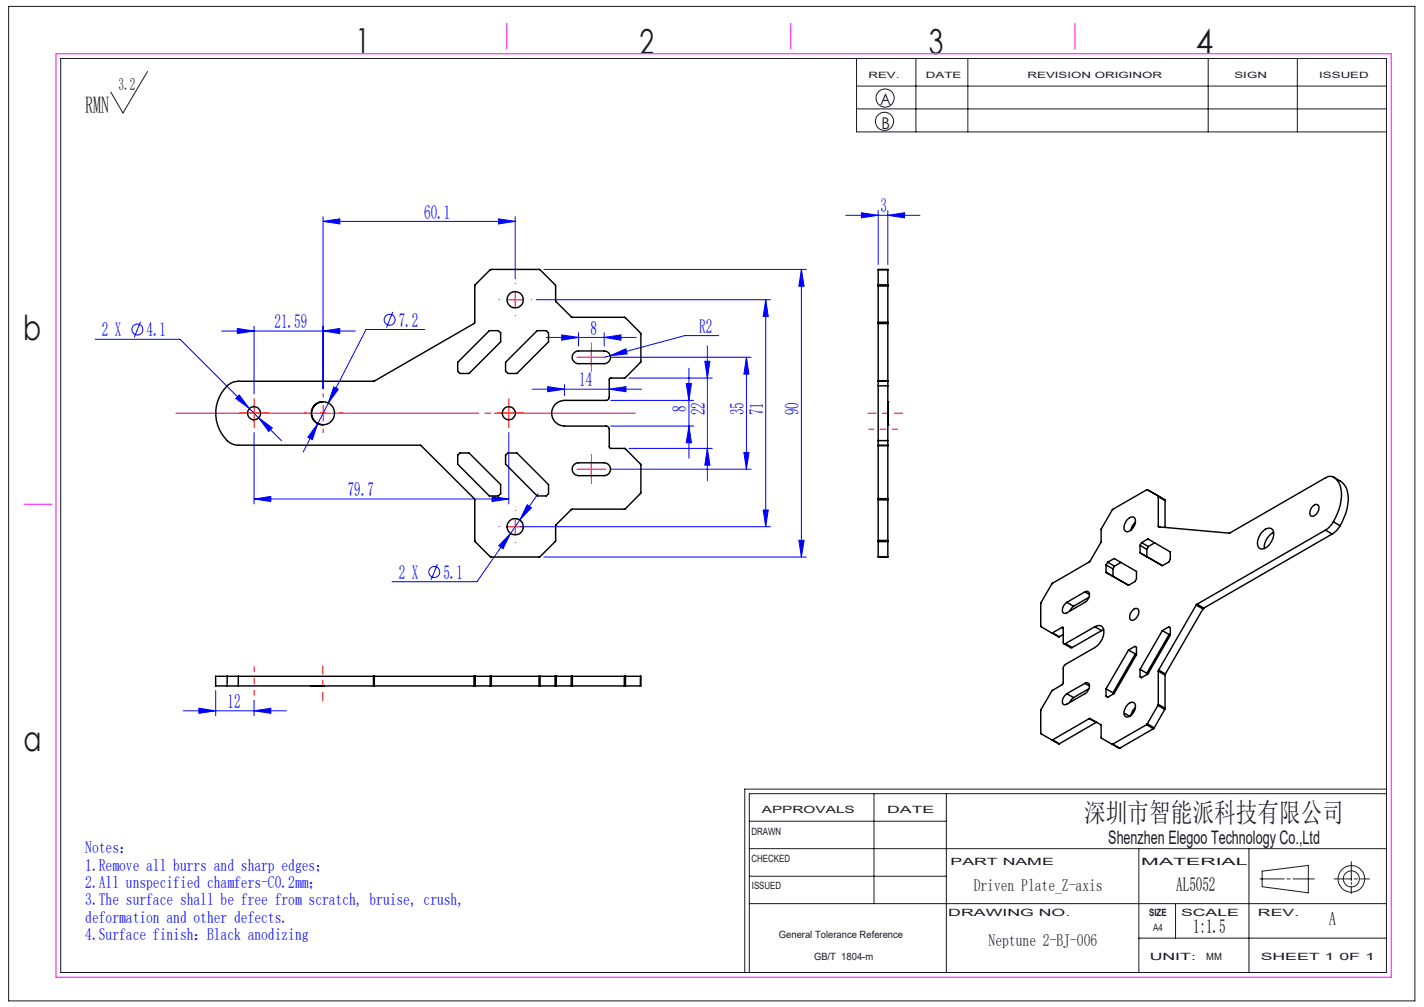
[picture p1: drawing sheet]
<svg xmlns="http://www.w3.org/2000/svg" width="297mm" height="210mm" viewBox="0 0 297 210" stroke-linecap="round" stroke-linejoin="round" font-family="sans-serif">
<g fill="none" stroke="#00f" stroke-width=".21">
<path d="M67.4 46.2l3.5-.6v1.1zM67.4 45.2v35.9M67.4 46.2h40.1M104 45.6l3.5 .6-3.5 .5zM107.5 45.2v12.9M113.4 56.2h54.8M167.1 56.2v60M167.1 56.2l.6 3.5h-1.1zM176.4 44.9h15.5M179.7 44.4l3.5 .5-3.5 .5zM183.2 43.9v11.3M185.2 44.9l3.5-.5v1z"/>
<path d="M185.2 43.9v11.3M19.9 70.8h17.7l14.4 14.4M29.3 67.1l-1.3 3.2M46.2 69h27.9M49.5 68.5l3.5 .5-3.5 .6zM53 68v14.2M67.4 69l3.5-.5v1.1zM81.9 65l-1.3 3.3M88.6 68.7h-12.3l-10 19.6M111.8 62.5h48.9M113.9 70.4h18.8M117.2 69.8l3.4 .6-3.4 .5z"/>
<path d="M120.6 69.4v2.8M126 70.4l3.5-.6v1.1zM126 69.4v2.8M127.3 74.2l3.2-1.5 .3 1.1zM127.3 74.2l-1.3 .3M127.3 74.5h29.4M131.2 78.8h17.4M143.7 76.8v18.8M147 75.3h1.1l-.6 3.5zM147.5 72.1v28.2M149.9 70h-7.1l-15.5 4.2M155.7 74.5v23.4"/>
<path d="M155.7 74.5l.5 3.5h-1zM159.7 62.5v47.3M159.7 62.5l.5 3.5h-1zM49.2 83.1l.7-.7 2.1 2.8zM52 85.2l6.7 6.7M53 90.2v14.9M53.9 87.1l2.9 2.1-.7 .8zM65.5 87.7l.9 .7M66.3 88.3l-1.1 3.4-1-.5zM66.3 88.3l-3.1 6M69.6 80.7l1 .5-2.1 2.9zM106.1 90.2v14.9"/>
<path d="M111 81.2h22.8M114.2 80.6l3.5 .6-3.5 .5zM117.7 80.2v2.3M127.1 81.2l3.5-.6v1.1zM127.3 97.9h29.4M127.4 83.5h17.3M127.4 88.9h17.3M131.2 93.5h17.4M143.1 80h1.1l-.5 3.5zM143.7 88.9l.5 3.4h-1.1zM147.5 93.5l.6 3.5h-1.1zM155.2 94.4h1l-.5 3.5z"/>
<path d="M53 104.1l3.5-.6v1.1zM53 104.1h53.1M91.2 117.6l-1.3 3.3M102.6 103.5l3.5 .6-3.5 .5zM106.5 111.3l-1.6 3.1-.9-.6zM106.5 111.3l-7 10h-17.7M107.6 108.2a1.71 1.71 0 0 1 1.3 .8M108.4 108.4l-1.9 2.9M108.4 109.8h52.3M110 105.3l.8 .6-2.4 2.5zM112.3 102.9l-3.9 5.5M113.4 116.2h54.8"/>
<path d="M159.2 106.4h1l-.5 3.4zM166.6 112.7h1.1l-.6 3.5zM38.2 148.2h21.5M41.5 147.7l3.5 .5-3.5 .6zM45 144v5.3M53 148.2l3.5-.5v1.1zM53 146v3.3"/>
<circle cx="28.6" cy="68.7" r="1.13"/>
<circle cx="81.3" cy="66.7" r="1.15"/>
<circle cx="90.6" cy="119.3" r="1.15"/>
</g>
<g fill="none" stroke="#191924" stroke-width=".21">
<path d="M1.8 1.3h293.3v207.4h-293.3zM12.7 12.2h276.5v190.6h-276.5zM30.8 14.9l-5.2 8.7-2.5-4.4M178.6 12.2v15.3h110.6M178.6 17.9h110.6M191 12.2v15.3M201.9 12.2v15.3M252 12.2v15.3M270.6 12.2v15.3M178.6 22.7h110.6M156.3 177h132.9M156.3 171.3h41.1"/>
<path d="M182.3 165.5v22.9M197.4 165.5v37.3M237.5 177v25.8M260.5 177v25.8M281.8 179.7v4M289.2 165.5h-132.9v37.3M289.2 164.6h-133.9v38.2M156.3 188.4h132.9M156.3 182.7h41.1M237.5 195.6h51.7M245.2 188.4v7.2M262.8 183.3h5"/>
<path d="M263.2 181.7l9.7-1.2v5.7l-9.7-1.3zM268.4 183.3h.7M269.7 183.3h4.4M278.2 183.3h3.6M281.8 184v.4M281.8 184.8v1.6M282.5 183.3h.6M283.7 183.3h1.9"/>
<circle cx="184.5" cy="25.3" r="1.9"/>
<circle cx="184.6" cy="20.4" r="1.89"/>
<circle cx="281.9" cy="183.3" r="1.68"/>
<circle cx="281.9" cy="183.3" r="2.77"/>
</g>
<g fill="none" stroke="#f00" stroke-width=".21" stroke-dasharray="30.5 1.3 1.3 1.3">
<path d="M107.5 59.2v-.1M104.1 62.5h.1M107.5 65.8v.1M110.8 62.5h.1M121.7 74.5h-1.4M123.3 72.8v-1.3M123.3 76.2v1.3M125 74.5h1.3M51.3 86.2h-1.3M53 84.5v-1.4M53 87.8v1.4M54.7 86.2h1.3"/>
<path d="M64.1 86.2h-.8M67.4 82.8v-.7M67.4 89.5v.7M70.7 86.2h.8M104.5 86.2h-1.4M106.1 84.5v-1.4M106.1 87.8v1.4M107.8 86.2h1.4M121.7 97.8h-1.4M123.3 96.2v-1.4M123.3 99.5v1.3M125 97.8h1.3"/>
<path d="M104.1 109.8h.1M107.5 106.5h.1M107.5 113.2h.1M110.8 109.8h.1"/>
</g>
<g fill="none" stroke="#f00" stroke-width=".21">
<path d="M105.8 62.5h3.3M107.5 60.8v3.4M121.7 74.5h3.3M123.3 72.8v3.4M51.3 86.2h3.3M53 84.5v3.3M65.7 86.2h3.3M67.4 84.5v3.3M104.5 86.2h3.3M106.1 84.5v3.3M121.7 97.9h3.3M123.3 96.2v3.3"/>
<path d="M105.8 109.8h3.3M107.5 108.2v3.3"/>
</g>
<path d="M187.2 89.5h-6M53 139v6" fill="none" stroke="#f00" stroke-width=".21" stroke-dasharray="30.5 1.3 1.3 1.3" stroke-dashoffset="29.4"/>
<path d="M188.3 86.2h-7.3M67.3 146.1v-7.2" fill="none" stroke="#f00" stroke-width=".21" stroke-dasharray="30.5 1.3 1.3 1.3" stroke-dashoffset="28.8"/>
<path d="M36.7 86.2h95.8" fill="none" stroke="#f00" stroke-width=".21" stroke-dasharray="30.5 1.3 1.3 1.3" stroke-dashoffset="1.6"/>
<path d="M11.7 11.2h278.5v192.6h-278.5zM105.7 4.9v5.3M164.9 4.9v5.3M224.2 4.9v5.3M5 105.2h5.8" fill="none" stroke="#f0f" stroke-width=".21"/>
<g fill="#00f">
<path d="M53 148.2l3.5-.5v1.1zM41.5 147.7l3.5 .5-3.5 .6z"/>
<path d="M67.4 46.2l3.5-.6v1.1zM104 45.6l3.5 .6-3.5 .5zM53 104.1l3.5-.6v1.1zM102.6 103.5l3.5 .6-3.5 .5zM117.2 69.8l3.4 .6-3.4 .5zM126 70.4l3.5-.6v1.1zM127.3 74.2l3.5-.4-.3-1.1zM114.2 80.6l3.5 .6-3.5 .5zM127.1 81.2l3.5-.6v1.1zM49.5 68.5l3.5 .5-3.5 .6zM67.4 69l3.5-.5v1.1zM66.3 88.3l-2.1 2.9 1 .5zM69.6 80.7l-1.1 3.4 2.1-2.9zM53.9 87.1l2.2 2.9 .7-.8zM49.9 82.4l-.7 .7 2.8 2.1zM110 105.3l-1.6 3.1 2.4-2.5zM106.5 111.3l-2.5 2.5 .9 .6z"/>
<path d="M159.7 62.5l.5 3.5h-1zM159.2 106.4h1l-.5 3.4zM167.1 56.2l.6 3.5h-1.1zM166.6 112.7h1.1l-.6 3.5zM143.1 80h1.1l-.5 3.5zM143.7 88.9l.5 3.4h-1.1zM147 75.3h1.1l-.6 3.5zM147.5 93.5l.6 3.5h-1.1zM155.7 74.5l.5 3.5h-1zM155.2 94.4h1l-.5 3.5z"/>
<path d="M179.7 44.4l3.5 .5-3.5 .5zM185.2 44.9l3.5-.5v1z"/>
</g>
<g fill="none" stroke="#000" stroke-width=".3">
<path d="M183.2 59.4v.2M183.2 56.3h2M183.2 56.3v3.1M183.2 59.6v7.6M183.2 59.6h2M183.2 59.4h2M185.2 59.4v.2M185.2 56.3v3.1M185.2 59.6v7.6M95.5 75.6l6.6-6.6h1.8l.5 .4v1.9l-6.6 6.6h-1.9l-.4-.5zM105.4 75.6l6.6-6.6h1.9l.5 .4v1.9l-6.6 6.6h-1.9l-.5-.5zM119.7 73.7l.6-.5h.4h5.3a1.32 1.32 0 0 1 1.3 1.3 1.32 1.32 0 0 1-1.3 1.3h-5.3a1.32 1.32 0 0 1-1.2-.7 1.32 1.32 0 0 1 .2-1.4z"/>
<path d="M183.2 79.5v1M183.2 79.5h.1M183.2 67.2v.3M183.2 79.5h2M183.2 67.5h2M183.2 67.5v12M183.2 67.2h2M185.2 79.5v1M185.2 79.5h.1M185.2 67.2v.3M185.2 67.5v12M47.4 80.5a3.4 3.4 0 0 1 2.3-1h28.3l21-12.1v-7.9l3.2-3.2 10.3-.1 3.4 3.3v3.3l3.3 3.3 11.1 .1 3.3 3.3 .1 6-3.3 3.3h-3.1l-.2 .2v3.9a.66 .66 0 0 1-.7 .6h-8.7a2.68 2.68 0 0 0-2.6 2.7 2.68 2.68 0 0 0 2.6 2.7h8.7a.66 .66 0 0 1 .7 .6v3.9l.2 .1h3l3.4 3.4-.1 6-3.3 3.3h-11.1l-3.2 3.2-.1 3.5-3.4 3.3-10.3-.1-3.2-3.3v-8.7l-11.3-11.3h-38a3.6 3.6 0 0 1-3-1.7 8 8 0 0 1 .7-10.6z"/>
<path d="M67.3 83.8a2.4 2.4 0 0 0-2.3 2.4 2.4 2.4 0 0 0 2.3 2.4M67.3 83.8a2.4 2.4 0 0 0-2.4 2.4 2.4 2.4 0 0 0 2.4 2.4M67.3 83.8a2.4 2.4 0 0 1 2.5 2.4 2.4 2.4 0 0 1-2.5 2.4M95.5 94.9l.4-.4h1.9l6.6 6.6v1.8l-.5 .5h-1.8l-6.6-6.6zM105.4 94.9l.5-.4h1.9l6.6 6.6v1.8l-.5 .5h-1.9l-6.6-6.6zM119.7 97l.6-.5h.4h5.3a1.34 1.34 0 0 1 1.3 1.4 1.34 1.34 0 0 1-1.3 1.3h-5.3a1.35 1.35 0 0 1-1.2-.8 1.35 1.35 0 0 1 .2-1.4zM183.2 80.5v11.4M183.2 91.9v.9M183.2 92.8v.1M183.2 92.8h2M183.2 91.9h2M183.2 80.5h2"/>
<path d="M183.2 92.9v11.1M183.2 92.9h2M185.2 88.6h.1M185.2 83.8h.1M185.2 80.5v11.4M185.2 91.9v.9M185.2 83.8v4.8M185.2 92.8v.1M185.2 92.9v11.1M278.1 99.5a4.3 4.3 0 0 1 3.1 4.9 11.7 11.7 0 0 1-1.7 5.2M183.2 104v.2M183.2 112.7v.3"/>
<path d="M183.2 116.1h2M183.2 104.2v8.5M183.2 113v3.1M183.2 104h2M183.2 104.2h2M183.2 112.7h2M183.2 113h2M185.2 104v.2M185.2 112.7v.3M185.2 104.2v8.5M185.2 113v3.1M230.7 117.8v1.6"/>
<path d="M230.7 119.4l4.7 2.7M230.7 119.4l1.4 .8M230.7 117.8l1.4 .8M231 117.3l1.4-.8 4.6 2.7v1.5l-.3 .6-1.3 .8M231 117.3l-.3 .5M231 117.3l1.4 .8M232.1 118.6v1.6M232.4 118.1l-.3 .5M233.8 117.3l-1.4 .8M235.3 108.2a.85 .85 0 0 1 1.2-.3 .85 .85 0 0 1 .3 1.1 1.84 1.84 0 0 1-2 1.8 1.87 1.87 0 0 1 .5-2.6zM236.8 108.9l-.6 .8-.3 .9M237.8 113.7v1.6"/>
<path d="M237.8 115.3l4.6 2.7M237.8 115.3l1.4 .8M237.8 113.7l1.4 .9M238.1 113.2l1.3-.8 4.7 2.7v1.5l-.3 .6-1.4 .8M238.1 113.2l-.3 .5M238.1 113.2l1.4 .8M239.2 114.6v1.5M239.2 116.1l3.2 1.9M239.3 102.1l-7.3 4.2-2.3 3.9-.1 2.9-2.3 4.1-7.9 4.5-2.3 4.2v4.7l2.3 1.4M239.3 102.1l2.2 1.3 .1 .2M239.3 102.1l3.7 2.3M239.5 114l-.3 .6"/>
<path d="M240.8 113.2l-1.3 .8M241.6 103.6v6.1M241.6 103.6l1.4 .8M241.6 109.7l.3 .2M243 104.4v5.6M263.2 110.9a1.48 1.48 0 0 1 2.3-.4 3.2 3.2 0 0 1-2.4 4 1.48 1.48 0 0 1-.6-2.3zM265.4 111.2h.1M265.4 111.2a3.7 3.7 0 0 0-1.7 3.2M265.6 111l-.2 .2M273.9 105.5a.73 .73 0 0 1 1-.2 .73 .73 0 0 1 .1 1.1l-.3 .7a.85 .85 0 0 1-1.4 .3v-.9zM276.4 110.6l-26.7 15.4M276.4 110.6l1.4 .8"/>
<path d="M277.8 111.4l-26.7 15.4M278.1 108.8a9.4 9.4 0 0 0 1.2-8.1 2.05 2.05 0 0 0-2-1.4l-.9 .4-19.9 11.5-14.8-1.3-.1-.2M278.1 108.8l-.8 1-.9 .8M278.1 108.8l1.4 .8M279.5 109.6a4.2 4.2 0 0 1-1.7 1.8M219.4 132l1.4 .8h.1M219.5 132h-.1M219.5 132l1.4 .8M221.5 130.8l.3 .1M221.5 130.8l-2 1.2M221.8 130.9v3a.28 .28 0 0 0 .1 .4 .28 .28 0 0 0 .3-.1M221.8 132.3l-.9 .5"/>
<path d="M221.9 134.3l1.5 .8 .2-.1M222.2 134.2l1.4 .8M222.5 125.6l1.4 .8M223.9 126.4l-.8 1.1M226.3 123.4a.62 .62 0 0 1 .7 0 .62 .62 0 0 1 .2 .7l-.6 1.3-4.1 2.4a.59 .59 0 0 1-.7 0 .59 .59 0 0 1-.2-.7l.4-1 .5-.5M226.3 123.4l-3.8 2.2M226.3 123.4l.9 .6M227.1 124.6l-3.2 1.8M228.4 130.7a1.17 1.17 0 0 1 1.4-.1 1.17 1.17 0 0 1 .4 1.4l-.4 1.5-1.1 1.3-6.7 4-.2 .5-.1 3.4-2.3 1.4-2.3 3.8v5.1l3.8 2.1M228.4 130.7l-6.2 3.5M228.4 130.7l1.4 .8M229.8 131.5l-6.2 3.5"/>
<path d="M230.2 131.3l-.4 .2M232.1 120.2l3.3 1.9M235.4 135.6l1.3-.8 .3 .2v1.6l-4.6 8-1.4 .8-.3-.2v-1.6M235.4 135.6l-4.7 8M235.4 135.6l1.4 .8M236.3 127.2a.67 .67 0 0 1 .8-.3 .67 .67 0 0 1 .4 .8 1.56 1.56 0 0 1-1.7 1.6 1.58 1.58 0 0 1 .5-2.1zM236.8 136.4l-4.7 8.1M237 136.2l-.2 .2M237.8 139.6l1.4 .8M241.6 140v6.9M241.6 140l1.4 .8M241.7 139.7l-.1 .3"/>
<path d="M241.7 139.7l1.4 .8M242.4 131.5l1.4-.8 .3 .2v1.6l-4.7 8-1.3 .8-.3-.2v-1.5M242.4 131.5l-4.6 8.1M242.4 131.5l1.4 .8M243.8 132.3l-4.6 8.1M244.1 132.2l-.3 .1M249.5 126.2l-7.8 13.5M249.5 126.2l1.4 .8M249.7 126l-.2 .2M249.7 126l1.4 .8M250.9 127l-7.8 13.5M251.1 126.8l-.2 .2"/>
<path d="M47.4 143h2.3M47.4 141h2.3M47.4 141h-2.4v2h2.4M47.4 141v2M49.7 143h28.2M49.7 141h28.2M49.7 141v2M64.9 143h.1M64.9 143h2.4M67.3 143h.1M77.9 143h.2M77.9 141h.2"/>
<path d="M77.9 141v2M78.1 143h20.7M78.1 141h20.7M78.1 141v2M98.8 143h.2M98.8 141h.2M98.8 141v2M99 143h.1M99 141h.1M99 141v2M99.1 143h3.1M99.1 141h3.1"/>
<path d="M99.1 141v2M102.2 143h.3M102.2 141h.3M102.2 141v2M102.5 141v2M102.5 143h9.9M102.5 141h9.9M112.4 143h.2M112.4 141h.2M112.4 141v2M112.6 143h3.2M112.6 141h3.2"/>
<path d="M112.6 141v2M115.8 143h.1M115.8 141h.1M115.8 141v2M115.9 143h.1M115.9 141h.1M115.9 141v2M116 143h3.1M116 141h3.1M116 141v2M119.1 143h.3M119.1 141h.3"/>
<path d="M119.1 141v2M119.4 143h10.8M119.4 141h10.8M119.4 141v2M130.2 143h.3M130.2 141h.3M130.2 141v2M130.5 143h3.1M130.5 141h3.1M130.5 141v2M133.6 141h.1v2h-.1M133.6 141v2"/>
<path d="M219.4 154.3h.1M219.5 154.3l1.4 .8M222.5 144.7l1.4 .8M223.9 145.5l-.8 1M226.3 142.5a.68 .68 0 0 1 .9 .1 .68 .68 0 0 1 0 .9l-.6 1-4.1 2.4a.59 .59 0 0 1-.7 0 .59 .59 0 0 1-.2-.8l.2-.6 .7-.8M226.3 142.5l-3.8 2.2M226.3 142.5l.9 .5M227.1 143.6l-3.2 1.9M227.2 149.9l2.5 1.3v2.7l3.8 2.1M227.2 149.9l-7.7 4.4M227.2 149.9l1.4 .8M228.6 150.7h.2"/>
<path d="M228.6 150.7l-7.7 4.4M230.7 143.6l1.4 .9M232.1 155.2h-.1M232.1 155.2l1.4 .8M232.1 144.5v.3M234.7 148.8l.9 .6M235.3 146.8a.85 .85 0 0 1 1.2-.3 .85 .85 0 0 1 .3 1.2 1.91 1.91 0 0 1-2 1.8 1.91 1.91 0 0 1 .5-2.7zM236.8 147.6l-.6 .7-.3 .9M239.1 151.1l-7 4.1M239.1 151.1l1.5 .9M239.2 140.4v.3M239.3 150.9l-.2 .2"/>
<path d="M239.3 150.9l1.4 .9M240.6 152l-7.1 4M240.7 151.8l-.1 .2M241.5 147.1l-2.2 3.8M241.5 147.1l1.4 .8M241.6 146.9l-.1 .2M241.6 146.9l1.4 .8M242.9 147.9l-2.2 3.9M243 147.7l-.1 .2M243 140.8v6.9M243.1 140.5l-.1 .3"/>
<circle cx="107.5" cy="62.5" r="1.7"/>
<circle cx="53" cy="86.2" r="1.36"/>
<circle cx="106.1" cy="86.2" r="1.36"/>
<circle cx="107.5" cy="109.8" r="1.7"/>
</g>
<g font-size="7.2" fill="#191924">
<text x="74.1" y="11">1</text>
<text x="133.4" y="11.2">2</text>
<text x="193.7" y="11.3">3</text>
<text x="249.4" y="11.3">4</text>
<text x="4.8" y="70.9">b</text>
<text x="4.9" y="156.5">a</text>
</g>
<text font-size="5.6" fill="#191924" x="226.2" y="171.5">深圳市智能派科技有限公司</text>
<text font-size="4.9" fill="#191924" x="17.8" y="23.5">RMN</text>
<g font-size="4.1" fill="#00f">
<text x="88.5" y="45.6">60.1</text>
<text x="183.6" y="44.3">3</text>
<text x="21.2" y="70.2">2 X</text>
<text x="30.5" y="70.2">4.1</text>
<text x="57.3" y="68.4">21.59</text>
<text x="83.2" y="68.1">7.2</text>
<text x="123.1" y="69.8">8</text>
<text x="145.8" y="69.4">R2</text>
<text x="120.8" y="80.6">14</text>
<text x="143.1" y="85.9" transform="rotate(-90 143.1 85.9)">8</text>
<text x="147" y="86.6" transform="rotate(-90 147 86.6)">22</text>
<text x="155.1" y="86.6" transform="rotate(-90 155.1 86.6)">35</text>
<text x="159.1" y="86.6" transform="rotate(-90 159.1 86.6)">71</text>
<text x="166.6" y="86.6" transform="rotate(-90 166.6 86.6)">90</text>
<text x="72.5" y="103.5">79.7</text>
<text x="83.2" y="120.7">2 X</text>
<text x="92.5" y="120.7">5.1</text>
<text x="47.4" y="147.6">12</text>
</g>
<g font-size="4.1">
<text x="245.3" y="185.9">AL5052</text>
<text x="248.8" y="194.7">1:1.5</text>
</g>
<g font-size="3.9" fill="#191924">
<text x="231.2" y="176">Shenzhen Elegoo Technology Co.,Ltd</text>
<text x="277.2" y="193">A</text>
</g>
<g font-size="3.5" fill="#191924">
<text x="24.7" y="18.7">3.2</text>
<text x="203.1" y="185.9">Driven Plate_Z-axis</text>
<text x="206.2" y="197.2">Neptune 2-BJ-006</text>
</g>
<g font-size="3.5" fill="#00f">
<text x="17.8" y="177.9">Notes：</text>
<text x="17.8" y="181.5">1.Remove all burrs and sharp edges；</text>
<text x="17.8" y="185.2">2.All unspecified chamfers-C0.2mm；</text>
<text x="17.8" y="188.8">3.The surface shall be free from scratch, bruise, crush,</text>
<text x="17.8" y="192.4">deformation and other defects.</text>
<text x="17.8" y="196.1">4.Surface finish：Black anodizing</text>
</g>
<g font-size="3.4" fill="#191924">
<text x="183.6" y="22">A</text>
<text x="183.8" y="27">B</text>
</g>
<g font-size="2.1" fill="#191924">
<text x="158.9" y="169.5">APPROVALS</text>
<text x="185" y="169.5">DATE</text>
<text x="156.7" y="174.2">DRAWN</text>
<text x="156.7" y="179.7">CHECKED</text>
<text x="156.8" y="185.4">ISSUED</text>
<text x="198.2" y="180.4">PART NAME</text>
<text x="238" y="180.4">MATERIAL</text>
<text x="197.8" y="191">DRAWING NO.</text>
<text x="239.7" y="191">SIZE</text>
<text x="246.3" y="191">SCALE</text>
<text x="262.4" y="191">REV.</text>
<text x="162.4" y="195.6">General Tolerance Reference</text>
<text x="240.5" y="194.1">A4</text>
<text x="169.8" y="200.2">GB/T 1804-m</text>
<text x="239.8" y="200.2">UNIT:</text>
<text x="251.6" y="200.2">MM</text>
<text x="262.9" y="200.2">SHEET 1 0F 1</text>
</g>
<g font-size="1.8" fill="#191924">
<text x="181.1" y="16.3">REV.</text>
<text x="193.1" y="16.3">DATE</text>
<text x="214.3" y="16.3">REVISION ORIGINOR</text>
<text x="257.5" y="16.3">SIGN</text>
<text x="275.1" y="16.3">ISSUED</text>
</g>
</svg>
